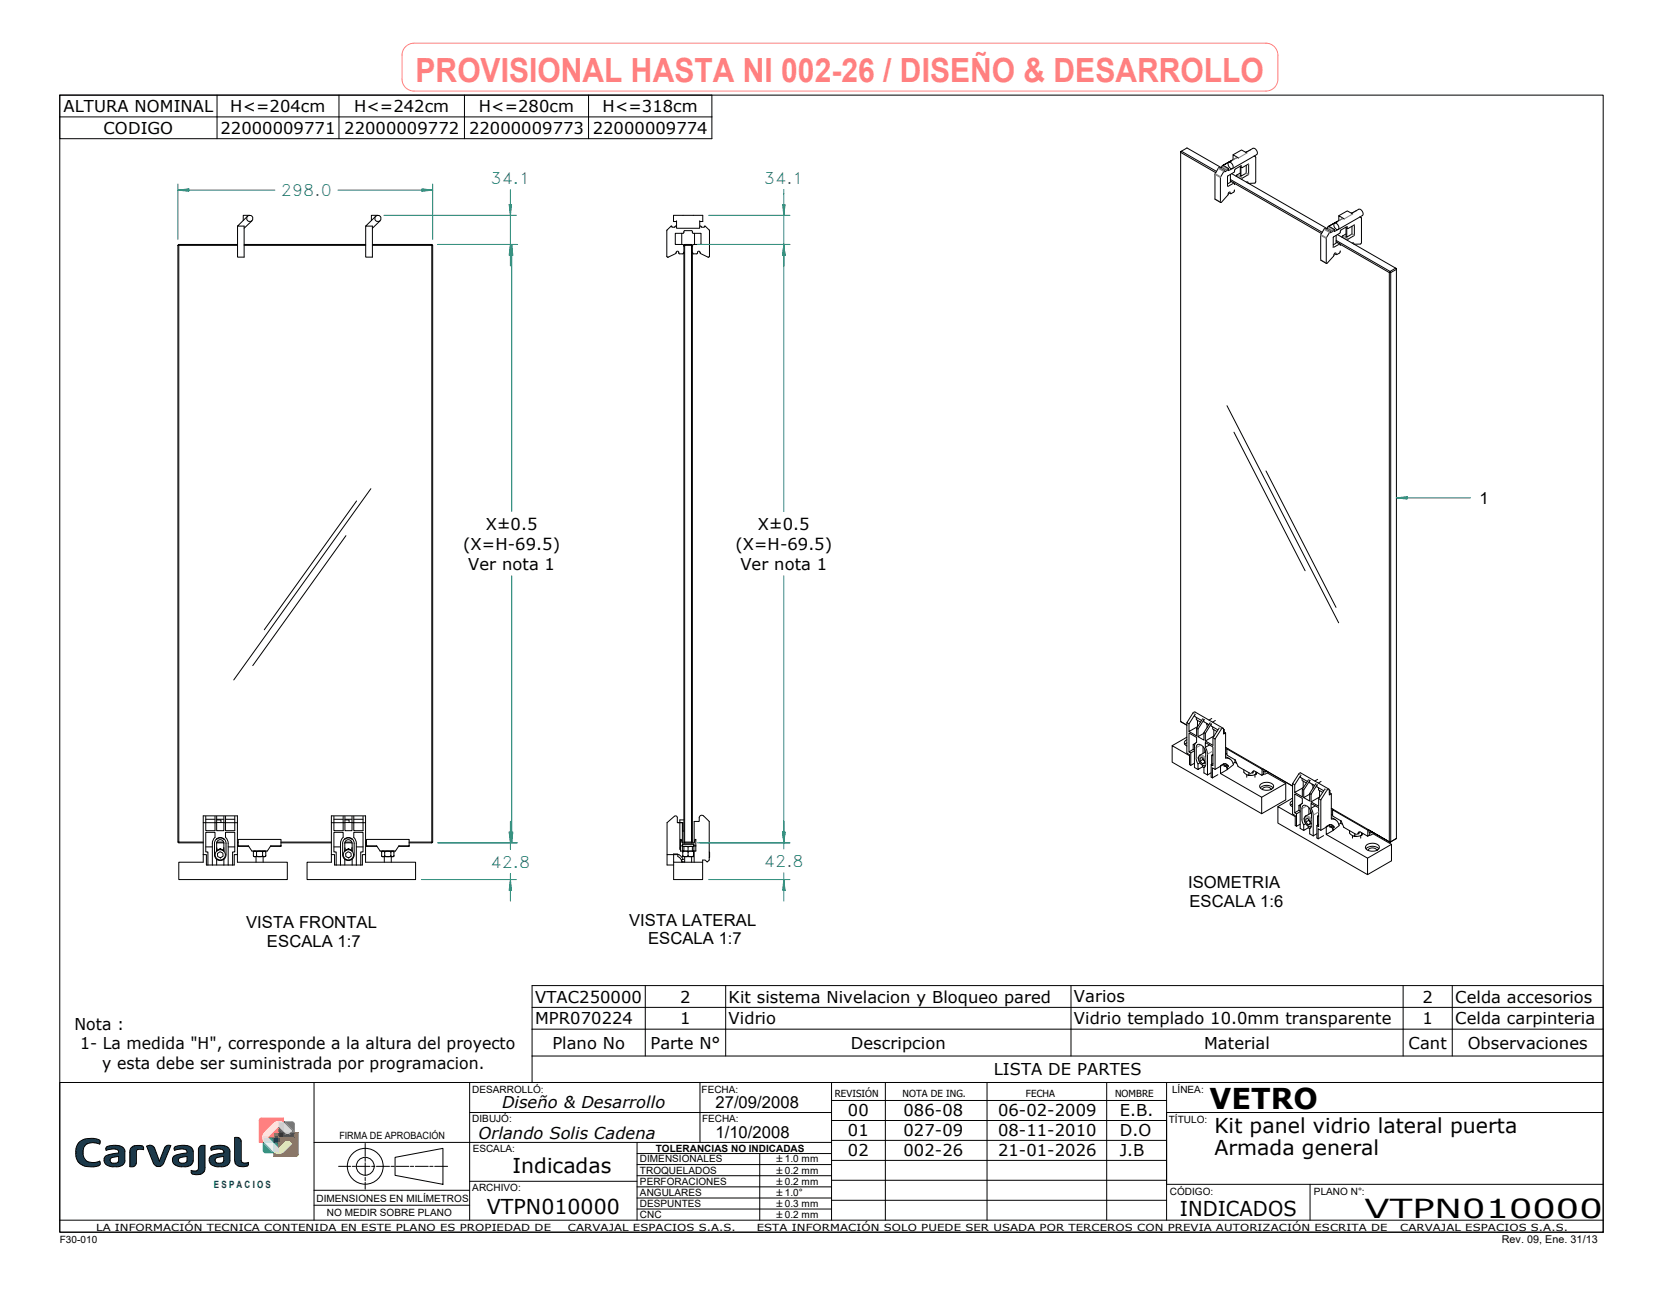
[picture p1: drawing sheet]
<svg xmlns="http://www.w3.org/2000/svg" width="278mm" height="216mm" viewBox="0 0 278 216" stroke-linecap="round" stroke-linejoin="round" font-family="sans-serif">
<!-- layer: Visible Edges(ISO) -->
<g fill="none" stroke="#000" stroke-width=".17">
<path d="M41.4 36.1l-1.7 1.7h1.1v5.2h-1.1v-5.2M41.7 36h-1v.9M42.1 36.9l-1.3 1.2M62.8 36.1l-1.7 1.7h1.2v5.2h-1.2v-5.2M63.2 36h-1.1v.9M63.5 36.9l-1.2 1.2M112.2 37.8l.1 .2h.5l.1-.2h.2M112.2 37.8l-.7 .7v4.3l.1 .2M113.1 36.9v1.2h3.9v-1.2M113.1 37h-.5v-1h4.9v1h-.5M114 39v1.9M114.3 38.9l-.1 .1h-1.3v1.8l1.2 .1 .2 .2"/>
<path d="M114.3 38.9l.2-.4h1.1l.3 .5h1.3v1.8l-1.3 .1-.2 .2M116.1 39v1.9M117 37.8h.2v.2h.6v-.2M117.8 37.8l.8 .7v4.3l-.1 .2M197.4 25.3h.1l-.1 .2zM203.2 28.9l-5.8-3.4v95.1M204 28.1l.2-.1 .9 .5M204.1 28l-5.7-3.3-.9 .6 5.8 3.3M204.2 28l.2-.4 1 .6M204.7 28.5l-.9-.5-.7 1.1v4.2l.9 .5M205.4 32.2l.3 .2M205.4 27.1a.67 .67 0 0 1 .6 .4 .67 .67 0 0 1 0 .7 .73 .73 0 0 1-.6-1.1z"/>
<path d="M205.7 29.1v1.4l-.5 .2M205.7 30.2l.6 .4M205.7 30l15.3 8.8M205.8 26.9h.1M205.8 26.9l-.4 .2M205.9 29l15.9 9.2M206 28.2l-.6 .3v-.3l-.3 .3-.4 .2v-.2l-.1 .1-.6 .9v4.3h.2l1.1-1.3a.26 .26 0 0 1 .1-.3 .26 .26 0 0 1 .3 0v.2l.5-.3 .2-.3M206.1 25.9l.9 .5h-.3l-.6 .3zM206.1 26.7l-1.7 .9 1.4-.7M206.3 30.6l14.6 8.4M207.2 27.8l.4 .2M207.3 28.9l-.6 .4v.2"/>
<path d="M207.3 27.9v1.5h.1M207.6 30l.1-.2 1-.7v-1.7l-1.1 .6-.2-.3-.9 .6-.2 .5-1.1 .6v1.8l1.1-.6 .1 .2M208.2 25.5l1.2-.7a.71 .71 0 0 1 .7 1l-4.1 2.4M208.3 25.4h.1M208.3 27.6v1.3l-.9 .5v-1.5M208.4 30.5l.1-.1 .1 .2M208.4 25.4h-.1M208.4 25.6l-.9-.5-1.4 .8M209.7 26.1l.2 .2v4.1l-.2 .2h-1M221.6 38.3l.3-.2 .9 .6M221.9 38.1l.2-.3 1 .5M222.4 38.7l-.9-.5-.7 1.1v4.1l.9 .6"/>
<path d="M223 37.4a.62 .62 0 0 1 .7 .1 .62 .62 0 0 1 .1 .7 .52 .52 0 0 1-.6 0 .52 .52 0 0 1-.2-.5zM223.4 39.3v1.3l-.5 .3M223.6 39.2l9.7 5.6-.9 .6-9-5.2M223.6 38.4l-.5 .3v-.4l-.3 .4-.4 .2-.1-.1-.6 .9v4.3l.2-.1 1.1-1.2a.27 .27 0 0 1 0-.3 .27 .27 0 0 1 .4 0l.1 .1 .4-.2 .1-.4M223.8 36l.9 .6-.3-.1-.6 .4zM223.8 36.9l-1.7 .9 1.4-.8-.4 .3M224.9 38l.4 .2M225 39.1l-.6 .4-.1 .1M225 38v1.6h.1M225.9 35.6l1.2-.6a.71 .71 0 0 1 .6 1l-4 2.4M226 35.6h.1M226 37.8v1.3l-.9 .5v-1.5"/>
<path d="M226.1 35.6h-.1M226.1 35.8l-.9-.6-1.4 .8M227.3 36.3l.3 .1v4.2l-.2 .2h-1M29.7 41v99.7M29.9 40.9v.1h-.2zM29.9 40.9h9.8M39.7 41h-9.8v99.7M40.8 40.9h20.3M40.8 41h20.3M62.3 40.9h9.9M62.3 41h9.9M72.2 40.9l.1 .1h-.1z"/>
<path d="M72.2 41v99.7h-3.8M72.3 41v99.7M113 42.2l-.1 .2-1.3 .6M113 42.2l.3-.2 .2 .2M114.3 42.1l-.2 .3h-.5l-.1-.2M114.3 41v99.7M114.4 40.9v.1h-.1zM114.4 41h1.2v99.7h-1.2zM114.4 40.9h1.2M115.6 40.9l.1 .1h-.1zM115.7 42.1l.2 .3h.6M115.7 41v99.7"/>
<path d="M116.6 42.2l.2-.2 .2 .2M116.6 42.2l-.2 .2M117 42.2l.1 .2 1.3 .6M223.1 42.4l.3 .1M223.4 40.4l.6 .4M224 40.8l8.2 4.8M225.3 40.2v-.2l1.1-.7v-1.7l-1.1 .6-.1-.3-1 .5-.2 .5-1.1 .7v1.8l1.1-.6v.2M226 40.6h.2l.1 .2M232.2 45.6v95.1l-3.5-2.1 3.7 2.1M232.4 45.4l.1 .2h-.3zM232.5 45.6l.9-.6v95.1l-.9 .6zM233.3 44.8l.1 .2z"/>
<path d="M200 119.9v.4l.7 .4M34 137.5v6.6h-4.1v2.9h18.1v-2.9h-8.3v-6.6M34.4 136.4v2.4h1.5v-2.4M34.4 136.9h1.5M35.9 139.9l-.3 .5-.1 .5v3.6M35.9 139.9v-.8h-1.5v3.3h.4v2.1M36.2 137.5h-2.2v-1.2h5.7v1.2M36.2 136.4v2.4h1.2v-2.4M36.2 137h.7v.5M36.2 136.9h1.2M36.2 137.5h1.2M37.4 137.5h2.3"/>
<path d="M37.7 136.4v2.4h1.5v-2.4M37.7 139.9v-.8h1.5v3.3h-.3v2.1M37.7 136.9h1.5M37.7 139.9l.3 .5 .1 .5v3.6M55.4 137.5v6.6h-4.1v2.9h18.2v-2.9h-8.4v-6.6M55.8 136.4v2.4h1.6v-2.4M55.8 136.9h1.6M57.4 139.9l-.4 .5-.1 .5v3.6M57.4 139.9v-.8h-1.6v3.3h.4v2.1M57.7 137.5h-2.3v-1.2h5.7v1.2M57.7 136.4v2.4h1.1v-2.4M57.7 137h.7v.5"/>
<path d="M57.7 136.9h1.1M57.7 137.5h1.1M58.8 137.5h2.3M59.1 139.9l.3 .5 .2 .5v3.6M59.1 136.4v2.4h1.6v-2.4M59.1 139.9v-.8h1.6v3.3h-.4v2.1M59.1 136.9h1.6M113.4 137.5h.8v1.4h-.1M114.2 138.9h.1M114.3 137h-.7v4.9h.1M197.4 120.6l1 .6zM198.4 123.6a.53 .53 0 0 0-.4 .5 .53 .53 0 0 0 .4 .6"/>
<path d="M198.4 124.1l-.3 .3M198.4 120.8v5.1l.4 .2v1.7l.3 .1M198.4 123.2l-2.5 1.4M198.8 121l-.4-.2 1-1.7 .3-.1 4.7 2.7M198.8 126.3l-2.9-1.7v2.8l15 8.6v-2.8l-6.9-3.9M199.5 124.4v.8l.2 .1M199.5 125.2l-.7 .4 .3 .2M199.7 125.5l-.6 .3v2.1M199.7 127.6l-.6 .3M199.8 124.2l-.3 .2 .2 .1M200 124v-.8l-1.2-.7v3.1M200 124l-.2 .2-.1 .6v3.4l.6 .4"/>
<path d="M200 124v.1M200 121.7l.3 .1M200.2 120.4v1l-1.4 .8v-1.2l1-1.6-.1 .2 .1 .2 1.1 .6M200.2 121.4h.1M200.3 127.7l-.3-.9v-2.1a.49 .49 0 0 1 .4-.3 .49 .49 0 0 1 .5 .1l.5 .6 .1 .8v2l-.2 .3-.3-.1M200.5 126.2h.1a1.13 1.13 0 0 0 .9 1.8M200.6 127.5l-.3 .2v.9l.7-.5v-.2M200.6 126.7l.4-.1 .3 .4 .1 .6h-.4l-.4-.4zM201 120.1l-1 1.6v1.3l-1.2-.8M201.1 126.9l.2 .3M201.1 126.9l-.5 .3M201.1 126.8v.1"/>
<path d="M201.1 124.8v1.1M201.3 122.4l.2 .2M201.4 127.4l-.4 .2M201.4 128.2h-.1v1l.5 .3M201.4 125.2v.5M201.5 124.9l.3 1.1v3.5M201.5 124.9v-.8l1.3 .7v3.2l-.3-.2v2.1l.2 .1M201.5 125.7l-.9 .5M201.7 120.9l.1 .1v.6M201.7 120.9v.1h.1M202.1 121.1l-.9-.5 .1-.4-1 1.6v1.3l1-.6M202.2 124.5l-.7 .4"/>
<path d="M202.3 120.8l-1 1.6v1.3l-1-.6M202.5 129.1l-.7 .4M202.5 126.2v1.5M202.6 120.1l-.5 .2M202.7 121.5v.3l.7 .4M202.8 126.1l-.3 .1 .3 .1M202.8 127.6l-.3 .2M202.8 123.3l.3 .2M202.9 121.9v1.1M202.9 123l-1.4 .8M203.1 128.6l-.4-.3v1.7M203.1 123.5v5.1"/>
<path d="M203.2 120.4l-.5 .3M203.6 122l-1.1-.7v-.4l-1 1.7M203.6 129.5l-.9 .5M203.8 121.7l-1 1.6v1.2l-1.3-.7v-1.2M204 127.9l.6-.3v.4l.4 .1 .1 .5-1.1 .7zM204.5 121.9v.8l.4-.2M204.5 122.3l.4 .2v4.2h.2a1.22 1.22 0 0 1 1.1 1.1l-1 .8-.1-.4 .3-.2M204.5 122l.1-.1v.4M204.5 121.9v-.2l-.3 .1-1.1 1.7M204.5 121.9h.1M204.6 127.9l.3 .2M204.9 126.5l.7 .3"/>
<path d="M204.9 127.6l.1 .2M204.9 124.9l.3 .2M204.9 128.1l.2 .1M205 127.8l.4 .2M205 127.8l-.2 .2M205.1 125.9l-.2 .1M205.1 125.2l.2-.1 5.7 3.3 .2 .6 .4-.2M205.1 128.5l.1 .1M205.4 128l-.3-.3-.3-.1-1.7 1M206.4 127v.4M206.4 127.4l-.3 .2M206.4 127.4l.3 .2"/>
<path d="M206.5 127l-1.4-.8v-1l5.9 3.4-.1 .9-1.3-.7-.5 .5M206.5 127l.5 1.1 2.1 1.2M207.9 128.6v.4l.1 .2 .7 .3M208.4 129.4v.5M208.6 129.5l.4 .1h-.1M208.8 129.1v.4l.1 .1 .7-.1 .3-.1M209.4 129.1h.1M209.4 129.1l-.3 .2M209.6 128.8l-.2 .3M209.8 129.5v.4M209.9 129.4l.1-.1-.2 .2M209.9 129v.3l.2-.2"/>
<path d="M210.7 131.1a1.55 1.55 0 0 1 2.2 .2 1.03 1.03 0 0 1-1.3 .8 .72 .72 0 0 1-.8-.2 .72 .72 0 0 1-.1-.8zM210.7 131.7a1.56 1.56 0 0 1 2.1 0M211 131.9a.8 .8 0 0 1 1.4 0M211.1 128.5l5 2.9M211.4 129.1l.3-.3-.5 .3v.3l-.3 .1M211.8 129.2l3.1 1.7v2.8l-4 2.3M212 129l-.6 .4h-.2M214.9 130.9l-4 2.3M216.1 133.8a.53 .53 0 0 0-.5 .5 .53 .53 0 0 0 .5 .5M216.1 134.3l-.4 .3M216.1 131v5l.4 .3v1.6l.2 .2M216.1 133.4l-2.5 1.4"/>
<path d="M216.4 131.1l-.3-.1 1.2-1.9 4.8 2.8M216.5 136.5l-2.9-1.7v2.7l15 8.7v-2.8l-6.9-4M217.1 134.6v.8l.2 .1M217.1 135.4l-.7 .4 .3 .2M217.3 135.6l-.6 .4v2.1M217.3 137.7l-.6 .4M217.5 134.4l-.4 .2 .3 .1M217.7 130.1v.3l.7 .4M217.7 134.2v-.8l-1.3-.7v3.1M217.7 134.2l-.2 .2-.2 .6v3.4l.6 .4M217.7 134.2h.1M217.7 131.9l.2 .1"/>
<path d="M217.8 130.5v1.1l-1.4 .8v-1.3l1-1.6v.4l1.1 .7M217.8 131.6h.1M217.9 137.8l-.3-.8 .1-2.1a.49 .49 0 0 1 .3-.4 .49 .49 0 0 1 .5 .2l.5 .6 .2 .5v2.1v.3l-.3 .2M218.2 136.4a1.11 1.11 0 0 0 1 1.7M218.3 137.6l-.4 .2v1l.8-.5v-.2M218.3 136.8h.3l.4 .4v.5l-.3 .1-.4-.4zM218.7 138.3l.2 .2M218.7 130.3l-1 1.6v1.3l-1.3-.8M218.8 136.9v.2M218.8 135v1.1M218.9 132.6l.3 .1M219 137.4l-.3-.3-.4 .3"/>
<path d="M219 137.6l-.3 .2M219.1 138.4h-.2v.9l.6 .4M219.1 135.4v.5M219.1 135.9l-.9 .5M219.2 135.1l.3 1.1v3.5M219.2 135.1v-.8l1.2 .7v3.1l-.3-.2v2.1l.2 .2M219.2 135.8l-.1 .1M219.5 131.1l-.1 .1v-.1h.1v.6M219.8 131.3l-.9-.5 .1-.4-1.1 1.6v1.3l1-.6M219.9 134.7l-.7 .4M219.9 131l-1 1.6v1.3l-1-.6M220.1 139.3l-.6 .4"/>
<path d="M220.2 136.4v1.5M220.3 130.2l-.5 .3M220.4 131.7v.3l.7 .4M220.4 136.2l-.2 .2 .2 .1M220.4 137.8l-.3 .1M220.4 133.5l.4 .2M220.6 132.1v1.1M220.6 133.2l-1.4 .8M220.8 138.7l-.5-.2v1.7M220.8 133.7v5M220.8 130.6l-.4 .3M221.3 139.6l-1 .6"/>
<path d="M221.3 132.1l-1.2-.6 .1-.4-1 1.6M221.5 131.8l-1.1 1.7v1.2l-1.2-.7v-1.3M221.7 138.1l.6-.3v.4l.4 .1 .1 .5-1.1 .6zM222.2 132v.8l.3-.1M222.2 132.4l.3 .3v4.2a1.17 1.17 0 0 1 1.4 1.1l-1 .7-.1-.3 .2-.2M222.2 132.2l.1-.1v.4M222.2 132l-.1-.1-.2 .1-1.1 1.7M222.2 132l.1 .1M222.3 138.1l.3 .1M222.5 136.7l.7 .3M222.5 137.8l.2 .2M222.5 135.1l.4 .2"/>
<path d="M222.6 138.3l.2 .1M222.7 138l.3 .2M222.7 138l-.2 .2M222.8 136.1l-.3 .1M222.8 138.7h.1M222.9 135.3h.1M222.9 135.3l-.1 .1M222.9 135.3l5.8 3.3 .2 .5 .3-.2M223 138.2l-.2-.3-.4-.1-1.6 .9M224.1 137.1v.5M224.1 137.6l-.3 .2M224.1 137.6l.3 .2"/>
<path d="M224.1 137.2l-1.3-.8v-1l5.8 3.3v1l-1.4-.8-.4 .6M224.1 137.2l.5 1.1 2.2 1.2M225.6 138.8v.4l.1 .2 .7 .3M226.1 139.6v.5M226.3 139.7l.4 .1h-.1M226.5 139.3v.4l.1 .1 .7-.1 .3-.1M227 139.3h.1M227 139.3l-.2 .2M227.3 139l-.3 .3M227.5 139.6v.5M227.5 139.6l.1-.1-.2 .1M227.6 139.1v.4"/>
<path d="M227.8 139.3l-.2 .2M229.1 139.2l.3-.2-.5 .3v.3l-.3 .1M229.5 139.3l3.1 1.8v2.7l-4 2.4M229.7 139.2l-.6 .4h-.3M29.7 140.7h.2v.1zM29.9 140.8h4.1M29.9 140.7h4.1M34 142.8h.5v1.7h1M34.4 141.5h1.1M35.5 144.5h1.9M36.1 140.2a.96 .96 0 0 1 1.1-.2 .96 .96 0 0 1 .6 .9v1.9a.96 .96 0 0 1-1 1 .96 .96 0 0 1-.9-1v-1.9zM36.2 140.3a.9 .9 0 0 1 1.2 0"/>
<path d="M36.2 141.7l.1 .5M36.2 142.2v-1.3a.6 .6 0 0 1 .6-.6 .6 .6 0 0 1 .6 .6v1.3M36.2 140.8h1.2M36.2 140.2v.1M36.2 143.6v.9M36.2 142.2a.9 .9 0 0 1 1.2 0M36.3 142.1l.5-.3 .6 .3M36.3 140.7h1.1M36.3 142.6l.5-.3 .5 .3v.5l-.4 .3-.5-.3zM37.4 141.7h.1M37.4 140.2v.1M37.4 143.6v.9"/>
<path d="M38.1 141.5h1.1M39.7 142.8h-.5v1.7h-1.8M39.7 140.8h.1M39.7 140.7h.1M39.8 141.3l.1 .1M39.8 140.4v1h1.8M39.9 140.3h-.1M39.9 140.3h7.1M39.9 141.4h1.6l.7 .8M42.4 143l.1 .2 .4-.2M42.4 142.2h2M42.4 143l.1 .2"/>
<path d="M42.4 142.3l.2-.1 .3 .1v.7l.1 .1 .6 .1 .3-.2M42.5 143.2h1.8M42.5 142.2l-.1 .2v.6M42.8 143.2v.9M42.9 142.3l.4-.1 .5 .1 .1 .1v.7l.4 .1 .1-.2M43.9 142.3l.3-.1 .2 .2M44 143.2v.9M44.3 142.2l.1 .2M44.4 142.4v.6l-.1 .2M44.7 142.2h-2.6M47 141.3l-1.7 .1-.6 .8M47 140.4v1h-1.8"/>
<path d="M47 140.8h8.4M47 140.7h8.4M55.4 142.8h.5v1.7h1M55.8 141.5h1.1M56.9 144.5h2M57.6 140.2a.96 .96 0 0 1 1-.2 .96 .96 0 0 1 .6 .9v1.9a.96 .96 0 0 1-1 1 .96 .96 0 0 1-.9-1v-1.9zM57.6 141.7l.1 .5M57.6 140.2v.1a.9 .9 0 0 1 1.3 0M57.6 143.6v.9M57.6 140.8h1.2M57.7 142.2a.9 .9 0 0 1 1.1 0M57.7 140.7h1.1"/>
<path d="M57.8 142.6l.4-.3 .5 .3v.5l-.4 .3-.5-.3zM58.2 141.8l-.5 .3M58.3 141.8l.5 .3M58.8 140.9a.6 .6 0 0 0-.6-.6 .6 .6 0 0 0-.6 .6v1.3M58.9 141.7l-.1 .5M58.9 140.2v.1M58.9 140.9v1.3M58.9 143.6v.9M59.6 141.5h1.1M61.1 142.8h-.5v1.7h-1.7M61.1 140.8h.2M61.1 140.7h.2"/>
<path d="M61.3 140.4v1h1.7M61.3 141.3v.1M61.3 140.3h7.1M61.3 141.4h1.7l.6 .8h2.5M61.3 140.3h.1M63.8 142.2h2.1M63.8 143l.1 .2M63.8 142.3l.2-.1 .3 .1v.7l.1 .1 .6 .1 .3-.2M63.8 142.4v.7l.4 .1 .1-.2M63.9 143.2h1.8M63.9 142.2l-.1 .2M64.2 143.2v.9"/>
<path d="M64.3 142.3l.5-.1 .4 .1 .1 .1 .1 .7 .3 .1 .1-.2M65.3 142.3l.3-.1 .2 .2M65.4 143.2v.9M65.7 142.2l.2 .2M65.8 142.4l.1 .6-.2 .2M68.4 141.3l-1.7 .1-.6 .8M68.4 140.4v1h-1.8M68.4 140.8h3.8M72.2 140.7h.1l-.1 .1zM113.3 143.1v-.4h-.7v1.4h4.9v2.9h-4.9v-2.9M113.3 143.1a1.03 1.03 0 0 1 .7 1M113.5 142.8l.4 .4 .3 .4"/>
<path d="M113.5 142.8h-2v1.7h1.1M113.6 141.7h.1M113.7 141.4h.4M114.1 140.8v-3.3h-.9v-1l-.3-.2-1.4 1.2v5.3M114.1 141.1v.3h1.9v-.3M114.1 142.2h.1M114.1 142.2l.1 .9 .6 .1 .2-.2M114.1 143.2h.1M114.2 142.3l.4-.1 .4 .1v.7l.1 .1 .6 .1 .2-.2M114.2 143.6h-.3l.1 .5 .4-.1M114.3 141.4v.8h-.2M114.3 140.7h.1v.1z"/>
<path d="M114.4 141.5h.6v.7h-.9M114.4 140.8h-.4l-.1-.5h-.2v1.9h.4M114.4 140.8h1.2M114.4 143.2v.9M115 142.2h.9v.1M115.1 142.3l.3-.1 .5 .1v.9h-1.8v-.2M115.6 140.8h.4l.2-.5h.1v1.9h-.3v-.8M115.6 140.7h.1l-.1 .1zM115.6 143.2v.9M115.7 141.5h-.6M115.7 141.4v.8h.3M115.9 142.2h.1"/>
<path d="M115.9 143.2h.1M116 140.8v-3.5h.9v-.6l.1-.3a.43 .43 0 0 1 .6 0l1 .9v6.4l-.4 .4-.3-.4h-.4v.4M116 142.2v1.9M116.3 141.4h-.3v-.3h-1.9v1.1M118.6 142.4v.9M228.3 141.8a1.56 1.56 0 0 1 2.2 0M228.5 141.2a1.52 1.52 0 0 1 2.1 .3 .99 .99 0 0 1-1.3 .7h-.3a.59 .59 0 0 1-.7-.3 .59 .59 0 0 1 .2-.7zM228.7 142.1a.8 .8 0 0 1 1.4 0M232.2 140.7h.3zM232.6 141.1l-4 2.3M233.4 140.1l-1 .6"/>
<circle cx="41.8" cy="36.5" r=".52"/>
<circle cx="63.2" cy="36.5" r=".52"/>
<circle cx="36.8" cy="142.8" r=".86"/>
<circle cx="58.2" cy="142.8" r=".86"/>
</g>
<!-- layer: Visible Tangent Edges(ISO) -->
<g fill="none" stroke="#808080" stroke-width=".17">
<path d="M203.1 33.2l.9 .6M203.1 29.1l.9 .6M203.1 29l.9 .5M203.6 28.1l1 .6M203.7 28l1 .6M204.2 27.9l.9 .5M204.3 27.7l1 .5M205.2 31.1l.1 .1M205.4 32.2l.3 .1M205.5 32.1l.2 .1M205.7 30.3l.5 .3M206.7 29.4l.9 .6"/>
<path d="M206.7 26.4l-.9 .5M206.8 29.2l.9 .6M207.3 27.8l.2 .1M207.4 27.7l.1 .1M208.3 29l.4 .2M208.3 28.9l.4 .2M208.3 25.4h.1M208.4 30.4l.2 .2M208.4 25.6l-1.4 .8M208.4 30.4l.2 .1M208.7 27.4v.1M209 25l-.7 .5"/>
<path d="M209.7 26.1l.2 .1M220.8 39.3l.9 .6M220.8 39.2l.9 .5M221.3 38.3l.9 .5M221.4 38.2l.9 .6M221.9 38.1l.9 .5M222 37.9l.9 .5M224.3 39.6l1 .5M224.4 36.5l-.9 .5M224.5 39.4l.9 .5M225 38l.2 .1M225.1 37.9l.1 .1"/>
<path d="M226 39.1l.4 .3M226 39.1l.4 .2M226 35.6h.1M226.1 35.8l-1.4 .8M226.3 37.6h.1M226.7 35.2l-.8 .5M227.3 36.3l.2 .1M220.8 43.4l.9 .5M222.9 41.3h.1M223.1 42.3l.3 .2M223.2 42.3l.2 .1M223.4 40.5l.5 .3"/>
<path d="M226.1 40.6l.2 .1M199.4 119.1l.4 .3M200.3 126.6l-.3 .2M200.6 126.2h.5l.4 .5M200.8 124.5l-.8 .4M201 120.1l.3 .1M201.5 127.2a.88 .88 0 0 0-1-.8 1.03 1.03 0 0 0 .9 1.5l.1-.2M202.3 120.8l.2 .1M202.8 125.5l-1 .5M203.8 121.7l.3 .2M205.3 125.1l-.2 .1M209.4 129.1l-.3 .2"/>
<path d="M209.5 128.8h.1M211 128.4l-.1 .1M211.1 128.5l-.1 .1M211.2 129.3l-.2 .2M211.4 129.1v.3M217.1 129.3l.3 .2M218 136.7l-.4 .3M218.2 136.4h.5l.5 .5M218.4 134.7l-.8 .4M218.7 130.3l.3 .1M219.2 137.4a.84 .84 0 0 0-1-.8 1.03 1.03 0 0 0 .9 1.4l.1-.2M219.9 131l.3 .1"/>
<path d="M220.4 135.7l-.9 .5M221.5 131.8l.3 .3M222.9 135.3l-.1 .1M227 139.3l-.2 .2M227.2 138.9v.1M228.7 138.6l-.1 .1M228.8 138.7l-.2 .1M228.9 139.5l-.3 .2M229.1 139.2v.4"/>
</g>
<!-- layer: Hatch -->
<g fill="#003b5c">
<path d="M13.1 191a3.3 3.3 0 0 1 3.6-.4l.1 .3-.1 .3a2.13 2.13 0 0 0-2.7 .5 1.89 1.89 0 0 0 .8 2.5 2.61 2.61 0 0 0 1.9-.2 .52 .52 0 0 1 0 .6 .52 .52 0 0 1-.5 .3 2.93 2.93 0 0 1-3.2-.8 3.2 3.2 0 0 1 .1-3.1z" fill-rule="evenodd"/>
<path d="M18.5 193.6l1.3-.3v.6a.47 .47 0 0 1-.5 .5h-.5a.52 .52 0 0 1-.3-.8zM17.8 191.6a2.5 2.5 0 0 1 3 .4l.1 2a1.19 1.19 0 0 1-1.4 1h-.6a1.21 1.21 0 0 1-1.4-1.6 1.74 1.74 0 0 1 1.5-.6l.8-.1a.59 .59 0 0 0-.8-.7l-1.3 .2v-.3z" fill-rule="evenodd"/>
<path d="M21.9 191.7a1.9 1.9 0 0 1 2.1 0v.4a1.08 1.08 0 0 0-1.2 .2v2.1a.78 .78 0 0 1-1.1 .5v-2.5z" fill-rule="evenodd"/>
<path d="M24.5 191.5a.91 .91 0 0 1 1.3 .4l.8 2.1 .9-2.1a.79 .79 0 0 1 1.1-.4l-1.2 2.9a.93 .93 0 0 1-.9 .5 .93 .93 0 0 1-.9-.5z" fill-rule="evenodd"/>
<path d="M29.9 193.6l1.4-.3v.6a.51 .51 0 0 1-.5 .5h-.5a.51 .51 0 0 1-.4-.8zM29.2 191.6a2.5 2.5 0 0 1 3 .4l.1 2a1.19 1.19 0 0 1-1.4 1h-.6a1.19 1.19 0 0 1-1.4-1.6 1.74 1.74 0 0 1 1.6-.6l.8-.1a.59 .59 0 0 0-.8-.7l-1.3 .2-.1-.3z" fill-rule="evenodd"/>
<path d="M33.3 191.6l.4-.2h.6v3.7a1.26 1.26 0 0 1-1.8 1.2 .42 .42 0 0 1-.5-.4v-.3a.82 .82 0 0 0 1.2-.3v-3.3z" fill-rule="evenodd"/>
<path d="M36 193.6a.5 .5 0 0 0 0 .5 .5 .5 0 0 0 .5 .3h.4a.51 .51 0 0 0 .5-.5v-.6zM35.4 191.6l-.1 .5v.1h.3a1.6 1.6 0 0 1 1.8 .1v.4a4 4 0 0 0-2.3 .6 1.12 1.12 0 0 0 .1 1.2 1.12 1.12 0 0 0 1.1 .4h1.1a1.06 1.06 0 0 0 1-.9v-1.6a1.28 1.28 0 0 0-1.5-1h-.8z" fill-rule="evenodd"/>
<path d="M39.2 190.1a.78 .78 0 0 1 1.1 .5v3.3a.66 .66 0 0 0 1.1 .4l.1-.1v.3a.49 .49 0 0 1-.6 .4 1.22 1.22 0 0 1-1.7-1.1z" fill-rule="evenodd"/>
</g>
<g fill="#7a9a01">
<path d="M46.6 190.9h.8l-.8 .8z"/>
<path d="M47.4 190.1h1.8v-.8h.6v3.7l-.3 .3h-3.7v-.6a1.4 1.4 0 0 0 1.8-.1l1.4-1.5-.4-.3a.81 .81 0 0 0-1.2 .1z" fill-rule="evenodd"/>
</g>
<g fill="#e57200">
<path d="M45.8 189.3l.8-.9v.9z"/>
<path d="M45.8 189.3v.8h-.8z"/>
<path d="M43.5 186.9h3.9v.5a1.38 1.38 0 0 0-1.8 .2l-1.5 1.5a1.4 1.4 0 0 0-.2 1.8h-.6v-3.7z" fill-rule="evenodd"/>
</g>
<g fill="#b94700">
<path d="M45.8 189.3h.8v.8h-.8z" fill-rule="evenodd"/>
<path d="M46.6 190.1h.8v.8h-.8z" fill-rule="evenodd"/>
</g>
<path d="M47.5 187.5h1.3l.3 .1 .1 .2v1.5h-.5l.3-.3z" fill-rule="evenodd" fill="#753bbd"/>
<path d="M44 190.9l1.7 1.7h-1.4l-.2-.1z" fill-rule="evenodd" fill="#00b5e2"/>
<g fill="#642667">
<path d="M46.6 188.4l.8 .9h-.8z"/>
<path d="M47.4 189.3a.83 .83 0 0 0 1.3 0h.5v.8h-1.8z" fill-rule="evenodd"/>
</g>
<path d="M46.6 189.3h.8v.8h-.8z" fill-rule="evenodd" fill="#3c1053"/>
<path d="M45.8 190.1h.8v.8h-.8z" fill-rule="evenodd" fill="#006f44"/>
<path d="M45 190.1l.8 .8h.8v.8l-.8-.8v-.8z" fill-rule="evenodd" fill="#228848"/>
<path d="M44.1 189.1l1.5-1.5a1.39 1.39 0 0 1 1.9-.1h-.9v.9l-1.6 1.7h-1v.8a1.36 1.36 0 0 1 .1-1.8z" fill-rule="evenodd" fill="#fde5ce"/>
<g fill="#cfe1d2">
<path d="M45.8 190.9l.8 .8v.9h-.8z" fill-rule="evenodd"/>
<path d="M44 190.1h1l.8 .8h-1.8z" fill-rule="evenodd"/>
</g>
<path d="M46.6 191.7l1-1a.77 .77 0 0 1 1 .1l.4 .3-1.4 1.5a1.41 1.41 0 0 1-1.9 0h.9z" fill-rule="evenodd" fill="#e9edcc"/>
<g fill="#cfc1db">
<path d="M46.6 187.5h.8v1.8l-.8-.9z" fill-rule="evenodd"/>
<path d="M47.4 189.3h1.3a.82 .82 0 0 1-1.3 0z" fill-rule="evenodd"/>
</g>
<path d="M47.4 187.5l1.6 1.5-.3 .3h-1.3z" fill-rule="evenodd" fill="#d6cfe8"/>
<path d="M44 190.9h1.8v1.7z" fill-rule="evenodd" fill="#d4ebff"/>
<!-- layer: Symbols(ISO) -->
<path d="M88.9 172h179.1v-7.3h-179.1v11.8M88.9 176.5v4.4h179.1v-4.4M88.9 168.3h179.1M107.9 164.7v11.8M121.3 164.7v11.8M179 164.7v11.8M234.5 164.7v11.8M242.8 164.7v11.8M268 172v4.5h-179.1" fill="none" stroke="#000" stroke-width=".17"/>
<!-- layer: Sketch Geometry(ISO) -->
<g fill="none" stroke="#000" stroke-width=".17">
<path d="M10 15.9h258v190h-258zM205.1 67.8l18.7 36.3M206.3 72.2l11.9 23.2M211.6 78.7l11.7 22.8M57.8 89.5l-15.6 21.7M59.6 83.7l-15.4 21.5M62 81.7l-22.9 31.9M10 180.9h258v25h-258zM44 190.9l.1 .2M45.6 192.5l.1 .1M47.5 187.5l.1 .1M52.5 190.9h86.5"/>
<path d="M52.5 198.9h26M52.5 180.9v23M56.6 194.9h2M58.9 194.9h.5M59.7 194.9h2.1M61 191.1v2.1M61 193.5v.6M61 194.3v2.2M61 196.7v.6M61 197.5v1.2M62.1 194.9h.6M62.9 194.9h2.2"/>
<path d="M65.4 194.9h.5M66 193.4l8-1.5v6l-8-1.5zM66.2 194.9h2.1M68.6 194.9h.6M69.4 194.9h2.2M71.8 194.9h.6M72.7 194.9h2.1M78.5 185.9h60.5M78.5 197.4h28M78.5 180.9v23M106.5 192.8h32.5M106.5 198.3h32.5"/>
<path d="M106.5 196.5h32.5M106.5 194.6h32.5M106.5 190.9v13M117 180.9v10M127 192.8v11.1M139 197.2h56M139 193.9h56M139 190.6h56M139 187.2h56M139 183.9h56M139 180.9v23M148 180.9v23"/>
<path d="M165 180.9v23M185 180.9v23M195 180.9v23M195 197.9h73M195 185.9h73M219 197.9v6M10 203.9h258M52.5 201.4h26M106.5 202h32.5M106.5 200.2h32.5M139 200.6h56"/>
<circle cx="61.1" cy="194.9" r="3"/>
<circle cx="61.1" cy="194.9" r="1.49"/>
</g>
<path d="M44 190.9h1.8v1.7M44 190.9l1.7 1.7" fill="none" stroke="#d4ebff" stroke-width=".17"/>
<path d="M47.4 187.5v1.8h1.3" fill="none" stroke="#d6cfe8" stroke-width=".17"/>
<path d="M46.6 187.5v.9M47.4 187.5v1.8h1.3" fill="none" stroke="#cfc1db" stroke-width=".17"/>
<path d="M44 190.1h1M45.8 190.9v1.7h.8" fill="none" stroke="#cfe1d2" stroke-width=".17"/>
<path d="M44 190.1h1M46.6 187.5v.9" fill="none" stroke="#fde5ce" stroke-width=".17"/>
<!-- layer: 0 -->
<path d="M47.4 187.5h.1M47.6 187.6l1.4 1.4-.3 .3" fill="none" stroke="#d6cfe8" stroke-width=".17"/>
<path d="M44 190.9h.1M45.7 192.6h.1" fill="none" stroke="#d4ebff" stroke-width=".17"/>
<path d="M47.6 192.6l1.4-1.5a.96 .96 0 0 0-1.5-.3l-.9 .9v.9h-.9M47.6 192.5a1.41 1.41 0 0 1-1.9 .1" fill="none" stroke="#e9edcc" stroke-width=".17"/>
<path d="M46.6 188.4l1.3 1.2h.4l.4-.3M46.6 187.5h.8" fill="none" stroke="#cfc1db" stroke-width=".17"/>
<path d="M44 190.1v.8h1.8M45 190.1l1.6 1.6v.9" fill="none" stroke="#cfe1d2" stroke-width=".17"/>
<path d="M44.1 189.1a1.41 1.41 0 0 0-.1 1.8v-.8M45.6 187.6l-1.5 1.5M46.6 188.4l-1.6 1.7M46.6 187.5h.9M47.5 187.5a1.41 1.41 0 0 0-1.9 .1" fill="none" stroke="#fde5ce" stroke-width=".17"/>
<!-- layer: Sketch Geometry(ISO) -->
<path d="M45 190.1l1.6 1.6" fill="none" stroke="#228848" stroke-width=".17"/>
<!-- layer: 0 -->
<path d="M45.8 190.1h.8v.8h-.8z" fill="none" stroke="#006f44" stroke-width=".17"/>
<path d="M46.6 189.3h.8v.8h-.8z" fill="none" stroke="#3c1053" stroke-width=".17"/>
<!-- layer: Sketch Geometry(ISO) -->
<path d="M46.6 189.3h.8v.8M48.7 189.3h.5" fill="none" stroke="#642667" stroke-width=".17"/>
<!-- layer: 0 -->
<path d="M46.6 189.3v-.9l1.1 1.1 .6 .1 .3-.2M49.2 189.3v.8h-1.8" fill="none" stroke="#642667" stroke-width=".17"/>
<g fill="none" stroke="#000" stroke-width=".17">
<path d="M13.1 191a3.1 3.1 0 0 0 0 3.2M13.1 194.2a3.2 3.2 0 0 0 3.6 .4M14.2 190.3l-.6 .3-.5 .4M14.6 191.1a1.79 1.79 0 0 0 .3 3.1l.8 .1M15.7 190.3l.8 .1M15.7 190.2l-1.5 .1M15.7 191l-1.1 .1M15.7 191l1 .2M16.5 190.4l.2 .2M16.7 194v.6M16.7 194l-1 .3M16.7 190.6v.6"/>
<path d="M17.4 193.6a1.12 1.12 0 0 0 1.1 1.3M17.7 193.2l-.3 .4M18.3 192.9l-.7 .3M18.4 194l.1 .2 .4 .2M18.5 194.9l.4 .1M18.7 193.5l1.1-.2v.6a.51 .51 0 0 1-.5 .5M18.7 193.5l-.2 .1-.1 .4M18.9 195h.6M18.9 194.4h.4M19.8 192.7l-1.5 .2M19.9 191.4l.4 .2a.93 .93 0 0 1 .6 .8M19.9 191.4a3.1 3.1 0 0 0-2.2 .4v.4l.8-.2h.8l.4 .2 .1 .5"/>
<path d="M19.9 194.9l-.4 .1M20.9 192.4v1.6M20.9 194a1.17 1.17 0 0 1-1 .9M23.1 192.1l-.3 .3v2l-.4 .5M24 191.8v-.1a1.72 1.72 0 0 0-2.2 .3l-.1 .4v2.5h.7M24 191.8v.3h-1M24.5 191.5l1.1 2.9M25 191.4a.86 .86 0 0 1 .8 .5l.8 2.1 1-2.3 .5-.3h.5l-1.2 3M25 191.4l-.5 .1M25.6 194.3l.6 .6M27.4 194.3a.92 .92 0 0 1-1.2 .6M29.7 192.9a.97 .97 0 0 0-.9 1 .97 .97 0 0 0 .9 1h.3"/>
<path d="M30 194.9l.3 .1M30.1 193.5l1.2-.2v.6l-.2 .3M30.1 193.5a.49 .49 0 0 0-.3 .5 .49 .49 0 0 0 .5 .4M30.3 195h.6M31.1 194.2l-.7 .2M31.2 192.2l-.5-.2h-.8l-.7 .2-.1-.1a.39 .39 0 0 1 .3-.5 2.85 2.85 0 0 1 2.7 .3l.2 .5v1.6a1.26 1.26 0 0 1-1.4 1M31.2 192.2l.1 .5M31.3 192.7l-1.6 .2M33.6 191.4h.7v3.7a1.19 1.19 0 0 1-1.7 1.2l-.4-.1M33.6 191.5l-.4 .5-.1 3.4a.8 .8 0 0 1-1.1 .2v.4l.2 .2M35.8 192.9a.97 .97 0 0 0-.9 1 .97 .97 0 0 0 .9 1h.3M36.1 194.9l.4 .1"/>
<path d="M36.2 193.5l1.2-.2v.6l-.1 .3M36.2 193.5a.49 .49 0 0 0-.2 .5 .49 .49 0 0 0 .5 .4M36.4 195h.7M37.2 194.2l-.7 .2M37.3 192.2l-.4-.2h-.8l-.8 .2v-.1a.39 .39 0 0 1 .2-.5 2.85 2.85 0 0 1 2.7 .3l.2 .5v1.6a1.26 1.26 0 0 1-1.3 1M37.3 192.2l.1 .5M37.4 192.7l-1.5 .2M39.9 190.1l.3 .3 .1 .2M39.9 190.1h-.7v3.7a1.1 1.1 0 0 0 1.4 1.2l.7-.1 .2-.3M40.3 190.6v3.3M40.3 193.9l.1 .2a.8 .8 0 0 0 1.1 .1v.3M48.7 189.3l-.1 .1"/>
</g>
<!-- layer: Sketch Geometry(ISO) -->
<path d="M44 190.9v1.4M44.3 192.6h1.4" fill="none" stroke="#00b5e2" stroke-width=".17"/>
<path d="M47.5 187.5h1.3M48.7 189.3h.5" fill="none" stroke="#753bbd" stroke-width=".17"/>
<!-- layer: 0 -->
<path d="M47.6 187.6l1.4 1.4-.3 .3M48.8 187.5h.2l.2 .3M49.2 187.8v1.5" fill="none" stroke="#753bbd" stroke-width=".17"/>
<path d="M44 192.3l.1 .2 .3 .1M44.1 191.1l1.5 1.5" fill="none" stroke="#00b5e2" stroke-width=".17"/>
<!-- layer: Sketch Geometry(ISO) -->
<path d="M46.6 189.3v.8h-.8M47.4 190.1h-.8v.8" fill="none" stroke="#b94700" stroke-width=".17"/>
<path d="M43.3 190.9h.6M45.8 189.3v.8M45.8 189.3h.8M46.6 188.4l-.8 .9M47.4 186.9v.5" fill="none" stroke="#e57200" stroke-width=".17"/>
<path d="M47.4 190.1v.8h-.8M47.6 192.5a1.41 1.41 0 0 1-1.8 .2v.6M49.2 189.3h.6" fill="none" stroke="#7a9a01" stroke-width=".17"/>
<!-- layer: 0 -->
<path d="M44.1 189.1a1.41 1.41 0 0 0-.2 1.8M45.6 187.6l-1.5 1.5M45.8 189.3l-.8 .8h.8M46.6 188.4v.9M47.4 186.9h-3.9l-.2 .3v3.7M47.4 187.4a1.41 1.41 0 0 0-1.8 .2" fill="none" stroke="#e57200" stroke-width=".17"/>
<path d="M46.6 190.9v.8l.9-.9 .6-.3a1.2 1.2 0 0 1 .9 .6l-1.4 1.5M49.2 189.3v.8h-1.8M49.8 189.3v3.6l-.1 .3-3.9 .1" fill="none" stroke="#7a9a01" stroke-width=".17"/>
<!-- layer: Dimensions(ISO) -->
<path d="M85.5 40.9v1.8" fill="none" stroke="#008080" stroke-width=".17"/>
<path d="M85.5 40.9l.2 1.8h-.4z" fill-rule="evenodd" fill="#008080"/>
<path d="M85.5 40.9l.2 1.8h-.4zM85.5 139v1.8" fill="none" stroke="#008080" stroke-width=".17"/>
<path d="M85.3 139h.4l-.2 1.8z" fill-rule="evenodd" fill="#008080"/>
<path d="M73.2 40.9h13.3M85.5 42.7v42.8M131 40.9v1.8M85.5 96.2v42.8M85.3 139h.4l-.2 1.8zM73.2 140.8h13.3" fill="none" stroke="#008080" stroke-width=".17"/>
<path d="M131 40.9l.2 1.8h-.4z" fill-rule="evenodd" fill="#008080"/>
<path d="M131 40.9l.2 1.8h-.4zM131 139v1.8" fill="none" stroke="#008080" stroke-width=".17"/>
<path d="M130.8 139h.4l-.2 1.8z" fill-rule="evenodd" fill="#008080"/>
<path d="M116.6 40.9h15.4M131 42.7v42.8M131 96.2v44.6M130.8 139h.4l-.2 1.8zM117 140.8h15" fill="none" stroke="#008080" stroke-width=".17"/>
<path d="M130.8 139h.4l-.2 1.8z" fill-rule="evenodd" fill="#008080"/>
<path d="M130.8 139h.4l-.2 1.8zM131 147v1.8" fill="none" stroke="#008080" stroke-width=".17"/>
<path d="M131 147l.2 1.8h-.4z" fill-rule="evenodd" fill="#008080"/>
<path d="M131 137.2v1.8M85.3 147v1.8M116.6 140.8h15.4M118.4 147h13.6M131 147l.2 1.8h-.4zM131 140.8v1.1M131 145.9v1.1M131 148.8v1.8" fill="none" stroke="#008080" stroke-width=".17"/>
<path d="M85.3 147l.2 1.8h-.4z" fill-rule="evenodd" fill="#008080"/>
<path d="M85.3 139v1.8M85.3 147l.2 1.8h-.4z" fill="none" stroke="#008080" stroke-width=".17"/>
<path d="M85.1 139h.4l-.2 1.8z" fill-rule="evenodd" fill="#008080"/>
<path d="M85.3 34.2v1.8M85.1 139h.4l-.2 1.8zM85.3 137.2v1.8M70.5 147h15.8M73.2 140.8h13.1M85.3 140.8v1.2M85.3 146v1M85.3 148.8v1.8" fill="none" stroke="#008080" stroke-width=".17"/>
<path d="M85.1 34.2h.4l-.2 1.8z" fill-rule="evenodd" fill="#008080"/>
<path d="M85.1 34.2h.4l-.2 1.8zM85.3 40.9v1.8" fill="none" stroke="#008080" stroke-width=".17"/>
<path d="M85.3 40.9l.2 1.8h-.4z" fill-rule="evenodd" fill="#008080"/>
<path d="M64.2 36h22.1M85.3 31.7v2.5M85.3 36v4.9M73.2 40.9h13.1M85.3 40.9l.2 1.8h-.4zM85.3 42.7v1.7M131 40.9v1.8" fill="none" stroke="#008080" stroke-width=".17"/>
<path d="M131 40.9l.2 1.8h-.4z" fill-rule="evenodd" fill="#008080"/>
<path d="M131 34.2v1.8M131 40.9l.2 1.8h-.4z" fill="none" stroke="#008080" stroke-width=".17"/>
<path d="M130.8 34.2h.4l-.2 1.8z" fill-rule="evenodd" fill="#008080"/>
<path d="M29.7 31.8h1.9M118.5 36h13.5M130.8 34.2h.4l-.2 1.8zM131 31.7v2.5M131 36v4.9M116.6 40.9h15.4M131 42.7v1.7" fill="none" stroke="#008080" stroke-width=".17"/>
<path d="M29.7 31.8l1.9-.2v.4z" fill-rule="evenodd" fill="#008080"/>
<path d="M29.7 31.8l1.9-.2v.4zM70.5 31.8h1.8" fill="none" stroke="#008080" stroke-width=".17"/>
<path d="M70.5 31.6l1.8 .2-1.8 .2z" fill-rule="evenodd" fill="#008080"/>
<path d="M29.7 30.8v9.2M31.6 31.8h14.4M56.5 31.8h14M70.5 31.6l1.8 .2-1.8 .2zM72.3 30.8v9.2" fill="none" stroke="#008080" stroke-width=".17"/>
<!-- layer: Symbols(ISO) -->
<path d="M10 15.9h109v7.3h-109zM10 19.5h109M36.3 15.9v7.3M56.7 15.9v7.3M77.6 15.9v7.3M98.4 15.9v7.3" fill="none" stroke="#000" stroke-width=".17"/>
<path d="M233.4 83.2h1.8" fill="none" stroke="#008080" stroke-width=".17"/>
<path d="M233.4 83.2l1.8-.2v.4z" fill-rule="evenodd" fill="#008080"/>
<path d="M233.4 83.2l1.8-.2v.4zM235.2 83.2h10.6" fill="none" stroke="#008080" stroke-width=".17"/>
<!-- layer: Sketch Geometry(ISO) -->
<path d="M67.2 9.2a2 2 0 0 1 2-2h142.4a2 2 0 0 1 2 2M67.2 9.2v4a2 2 0 0 0 2 2h142.4a2 2 0 0 0 2-2v-4" fill="none" stroke="#ff8080" stroke-width=".17"/>
<text font-size="5.6" fill="#ff8080" x="69.5" y="13.7">PROVISIONAL HASTA NI 002-26 / DISEÑO &amp; DESARROLLO</text>
<text font-size="4.8" x="202.2" y="185.3">VETRO</text>
<text font-size="4.4" x="228.1" y="203.5">VTPN010000</text>
<g font-size="3.4">
<text x="203" y="189.3">Kit panel vidrio lateral puerta</text>
<text x="85.7" y="196">Indicadas</text>
<text x="203" y="193">Armada general</text>
<text x="81.4" y="202.9">VTPN010000</text>
<text x="197.2" y="203.2">INDICADOS</text>
</g>
<g font-size="2.8">
<text x="247.3" y="84.2">1</text>
<text x="198.6" y="148.4">ISOMETRIA</text>
<text x="41.1" y="155.1">VISTA FRONTAL</text>
<text x="105.2" y="154.7">VISTA LATERAL</text>
<text x="198.8" y="151.5">ESCALA 1:6</text>
<text x="44.6" y="158.3">ESCALA 1:7</text>
<text x="108.3" y="157.8">ESCALA 1:7</text>
<text x="119.6" y="185.2">27/09/2008</text>
<text x="119.6" y="190.2">1/10/2008</text>
</g>
<g font-size="2.7">
<text x="10.6" y="18.7">ALTURA NOMINAL</text>
<text x="17.3" y="22.4">CODIGO</text>
<text x="36.9" y="22.4">22000009771</text>
<text x="38.5" y="18.7">H&lt;=204cm</text>
<text x="57.5" y="22.4">22000009772</text>
<text x="59.2" y="18.7">H&lt;=242cm</text>
<text x="78.4" y="22.4">22000009773</text>
<text x="80.1" y="18.7">H&lt;=280cm</text>
<text x="99.1" y="22.4">22000009774</text>
<text x="100.7" y="18.7">H&lt;=318cm</text>
<text x="81.2" y="88.5">X±0.5</text>
<text x="126.7" y="88.5">X±0.5</text>
<text x="77.4" y="91.8">(X=H-69.5)</text>
<text x="78.3" y="95.2">Ver nota 1</text>
<text x="122.9" y="91.8">(X=H-69.5)</text>
<text x="123.8" y="95.2">Ver nota 1</text>
<text x="89.5" y="167.5">VTAC250000</text>
<text x="113.7" y="167.5">2</text>
<text x="121.8" y="167.6">Kit sistema Nivelacion y Bloqueo pared</text>
<text x="179.5" y="167.5">Varios</text>
<text x="237.8" y="167.5">2</text>
<text x="243.3" y="167.6">Celda accesorios</text>
<text x="12.4" y="172">Nota :</text>
<text x="89.5" y="171.2">MPR070224</text>
<text x="113.7" y="171.2">1</text>
<text x="121.8" y="171.2">Vidrio</text>
<text x="179.5" y="171.2">Vidrio templado 10.0mm transparente</text>
<text x="237.8" y="171.2">1</text>
<text x="243.3" y="171.2">Celda carpinteria</text>
<text x="13.4" y="175.4">1- La medida &quot;H&quot;, corresponde a la altura del proyecto</text>
<text x="17.1" y="178.7">y esta debe ser suministrada por programacion.</text>
<text x="92.3" y="175.3">Plano No</text>
<text x="108.7" y="175.2">Parte N°</text>
<text x="142.2" y="175.2">Descripcion</text>
<text x="166.1" y="179.7">LISTA DE PARTES</text>
<text x="201.3" y="175.3">Material</text>
<text x="235.5" y="175.2">Cant</text>
<text x="245.3" y="175.3">Observaciones</text>
<text x="83.9" y="185.2">Diseño &amp; Desarrollo</text>
<text x="80" y="190.3">Orlando Solis Cadena</text>
<text x="141.7" y="186.6">00</text>
<text x="141.7" y="189.9">01</text>
<text x="151" y="186.6">086-08</text>
<text x="151" y="189.9">027-09</text>
<text x="166.8" y="186.6">06-02-2009</text>
<text x="166.8" y="189.9">08-11-2010</text>
<text x="187.2" y="186.6">E.B.</text>
<text x="187.2" y="189.9">D.O</text>
<text x="141.7" y="193.2">02</text>
<text x="151" y="193.2">002-26</text>
<text x="166.8" y="193.2">21-01-2026</text>
<text x="187.2" y="193.2">J.B</text>
</g>
<g font-size="2.6" fill="#004080">
<text x="46.9" y="32.8">298.0</text>
<text x="82" y="30.7">34.1</text>
<text x="127.7" y="30.7">34.1</text>
<text x="82" y="145">42.8</text>
<text x="127.7" y="144.8">42.8</text>
</g>
<text font-size="1.8" x="251" y="207.8">Rev. 09, Ene. 31/13</text>
<g font-size="1.7">
<text x="79" y="182.6">DESARROLLÓ:</text>
<text x="117.3" y="182.6">FECHA:</text>
<text x="195.9" y="182.6">LÍNEA:</text>
<text x="56.7" y="190.3">FIRMA DE APROBACIÓN</text>
<text x="79" y="187.6">DIBUJÓ:</text>
<text x="117.3" y="187.4">FECHA:</text>
<text x="195.4" y="187.6">TÍTULO:</text>
<text x="79" y="192.5">ESCALA:</text>
<text x="107" y="194.2">DIMENSIONALES</text>
<text x="107" y="196.2">TROQUELADOS</text>
<text x="109.6" y="192.4">TOLERANCIAS NO INDICADAS</text>
<text x="52.9" y="200.8">DIMENSIONES EN MILÍMETROS</text>
<text x="54.7" y="203.2">NO MEDIR SOBRE PLANO</text>
<text x="79" y="198.9">ARCHIVO:</text>
<text x="107" y="198.1">PERFORACIONES</text>
<text x="107" y="199.8">ANGULARES</text>
<text x="107" y="201.7">DESPUNTES</text>
<text x="107" y="203.5">CNC</text>
<text x="195.6" y="199.7">CÓDIGO:</text>
<text x="219.6" y="199.7">PLANO N°:</text>
<text x="10" y="207.7">F30-010</text>
</g>
<text font-size="1.7" fill="#003b5c" x="35.8" y="198.4">E S P A C I O S</text>
<g font-size="1.6">
<text x="139.6" y="183.3">REVISIÓN</text>
<text x="150.9" y="183.3">NOTA DE ING.</text>
<text x="171.5" y="183.3">FECHA</text>
<text x="186.4" y="183.3">NOMBRE</text>
<text x="129.8" y="194.2">±1.0 mm</text>
<text x="129.8" y="196.2">±0.2 mm</text>
<text x="129.8" y="198.1">±0.2 mm</text>
<text x="129.8" y="203.5">±0.2 mm</text>
<text x="129.8" y="201.7">±0.3 mm</text>
<text x="129.8" y="199.8">±1.0°</text>
<text x="16.1" y="205.7">LA INFORMACIÓN TECNICA CONTENIDA EN ESTE PLANO ES PROPIEDAD DE</text>
<text x="94.9" y="205.7">CARVAJAL ESPACIOS S.A.S.</text>
<text x="126.5" y="205.7">ESTA INFORMACIÓN SOLO PUEDE SER USADA POR TERCEROS CON PREVIA AUTORIZACIÓN ESCRITA DE</text>
<text x="234.1" y="205.7">CARVAJAL ESPACIOS S.A.S.</text>
</g>
</svg>
